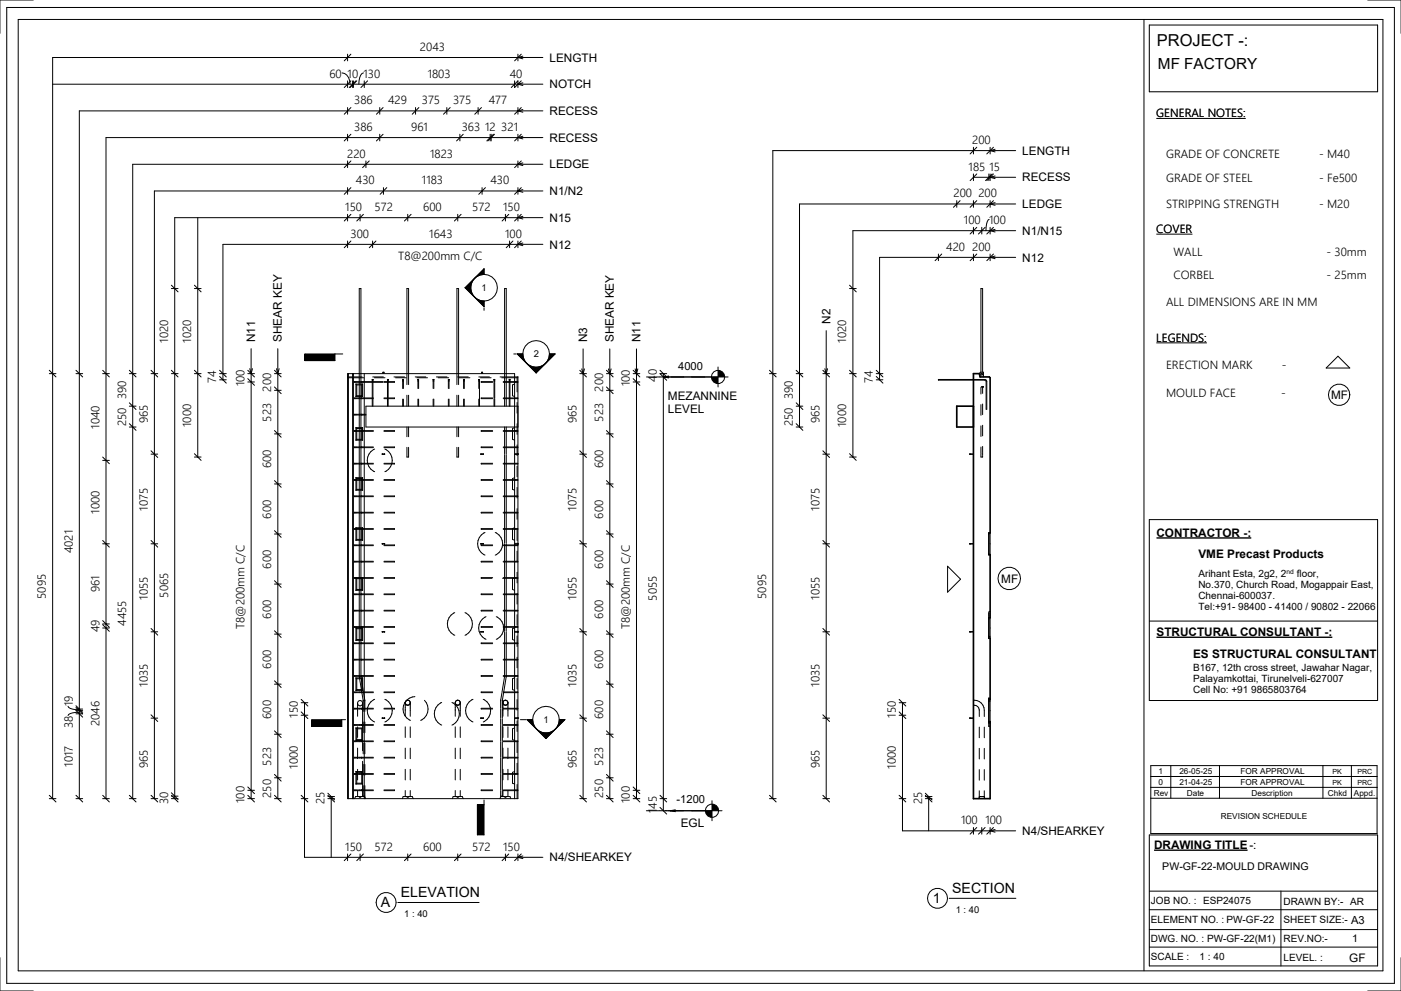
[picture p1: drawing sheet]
<svg xmlns="http://www.w3.org/2000/svg" width="420mm" height="297mm" viewBox="0 0 420 297" stroke-linecap="round" stroke-linejoin="round" font-family="sans-serif">
<g fill="#000">
<path d="M139.5 86.3l2.8-2.9-1 1.8-.2 1.1zM139.5 86.3h1.6l.2 1 1 1.8zM142.3 83.4l2.8-2.8v1.7l-2 .5zM142.3 89.1l.8 .6 2 .6v1.6zM91.4 106.1h9v2h-9zM111.6 113.9h.2zM116.2 113.9h.2zM120.8 113.8v.2zM125.4 113.8v.2zM129.9 113.9h.2zM134.4 113.9h.2zM139 113.9h.2z"/>
<path d="M143.6 113.9h.2zM148.1 113.9h.2zM152.7 113.9h.2zM155.1 106.1h1.7l.1 1 1 1.8zM160.8 110.1l2-.5 .8-.7-2.8 2.9zM157.9 108.9l.9 .7 2 .5v1.7zM164.8 106.1h1.6l-2.8 2.8 1-1.8zM198.9 113l1.5-.3v.6zM213.3 113h2v2a2 2 0 0 1-2-2zM215.3 111a2 2 0 0 1 2 2h-2zM93.5 215.8h9v2h-9zM158 215.8h1.7l.5 2 .7 .8z"/>
<path d="M167.7 215.8h1.7l-2.9 2.8 1.1-1.8zM163.7 219.8l2-.6 .8-.6-2.8 2.8zM160.9 218.6l.8 .6 2 .6v1.6zM143.1 241.3h2v9h-2z"/>
</g>
<g fill="none" stroke="#000" stroke-width=".3">
<path d="M104.2 16.2v2M105.2 16.2l-2 2M155.3 16.2v2M156.3 16.2l-2 2M156.8 16.8l-1.5 .4 1.5 .4M162.8 17.2h-147v222.2M102.6 21.9a2.91 2.91 0 0 1 2.4 3.3M104.2 24.2v2M104.2 33.2h-80.4v78.8M105.2 24.2l-2 2M105.7 24.2v2M106 24.2v2"/>
<path d="M106.7 24.2l-2 2M107 24.2l-2 2M109 21.9a2.34 2.34 0 0 0-1.3 2.3l-.1 1M109.2 24.2v2M110.2 24.2l-2 2M153.3 26.2l2-2v2M154.3 24.2v2l2-2M156.8 24.8l-1.5 .4 1.5 .4M162.8 25.2h-147M104.2 56.3v2M104.2 49.3h-64.4v62.7M104.2 41.2h-72.4v70.8"/>
<path d="M105.2 56.3l-2 2M115 56.3v2M116 56.3l-2 2M144.5 56.3v2M145.5 56.3l-2 2M155.3 56.3v2M156.3 56.3l-2 2M156.8 56.8l-1.5 .4 1.5 .4M162.8 57.2l-116.5 .1v182.1M291.9 45.1h-60.2v66.9M59.3 65.3v21.2M104.2 64.3v2"/>
<path d="M104.2 73.3h-37.4v38.7M105.2 64.3l-2 2M108 64.3v2M109 64.3l-2 2M122.3 64.3v2M123.3 64.3l-2 2M137.3 64.3v2M138.3 64.3l-2 2M151.5 64.3v2M152.5 64.3l-2 2M155.3 65.2l1.5 .5M155.3 65.2h7.5"/>
<path d="M155.3 64.3v2M155.3 65.3h-102.9v21.2M156.3 64.3l-2 2M156.8 64.8l-1.5 .4M281.4 77.2h-17.7v34.8M286.9 61.2h-47.2v50.8M291.9 69.2h-36.2v17.3M139.5 86.3l5.6 5.6v-1.6M139.5 86.3h1.6M141.1 86.3a4 4 0 0 0 4 4M145.1 82.3a4 4 0 0 1 4 4 4 4 0 0 1-4 4M145.1 82.3a4 4 0 0 0-4 4 4 4 0 0 0 4 4"/>
<path d="M145.1 82.3a4 4 0 0 0-4 4M145.1 82.3v-1.7l-5.6 5.7M145.1 92.3v.7M14.8 112h2M14.8 111l2 2M45.3 112h2M45.3 111l2 2M74.3 112h2M74.3 114.5h2M74.3 111l2 2M74.3 113.5l2 2M74.9 110.5l.4 1.5"/>
<path d="M75.3 104.5v7.5M75.3 112v127.4M75.7 110.5l-.4 1.5M82.3 112h2M82.3 117h2M82.3 111l2 2M82.3 116l2 2M82.9 110.5l.4 1.5 .4-1.5M83.3 104.5v134.9M100.4 106.1v2h-9v-2h11.4M104.5 112v127.4M105.7 112v127.4"/>
<path d="M106 112v127.4M106.7 115.1v3.8M106.7 118.9h2M106.7 115.1h2M106.7 115.1l.3 .3M107 115.4v3.2M107 115.4h1.5M107 118.6l-.3 .3M107 118.6h1.5M107.7 114.4v-27.9h.5v27.9M107.7 114.6v4.7M107.7 119.5v4.7"/>
<path d="M108.2 114.6v4.7M108.2 119.5v4.7M108.3 114.4l-2.2 .1 2.2 .1M108.3 114.4v.2M108.3 119.3l-2.2 .1 2.2 .1M108.3 119.3v.2M108.3 114.4h6.5M108.3 114.6h6.5M108.3 119.3h3.7M108.3 119.5h3.7M108.5 115.4v3.2M108.5 118.6l.2 .3"/>
<path d="M108.6 113h-4.4l.3 .3h4.6M108.7 115.1v3.8M108.7 115.1l-.2 .3M109.2 112v127.4M111.6 113.9h.2zM111.6 113.9v.5M111.6 114.6v4.7M111.6 119.5v2.3M111.6 113.8v.1M111.6 113.8h.1M111.7 113.8h-.1M111.7 113.8h.1"/>
<path d="M111.8 113h3.1M111.8 113.8h.1M111.8 113.8v.1M111.8 113.9v.5M111.8 114.6v4.7M111.8 119.5v2.3M112.3 113.3h3.1M114.8 112v-.4h.3v.4M114.8 111.7h.3M115.1 114.4h3.2v.2h-3.2M115.1 119.3h3.2v.2h-3.2M116.2 113.9h.2z"/>
<path d="M116.2 113.9v.5M116.2 114.6v4.7M116.2 119.5v2.3M116.2 113.8v.1M116.2 113.8h.1M116.3 113.8h-.1M116.3 113.8h.1M116.4 113.8h.1M116.4 113.8v.1M116.4 113.9v.5M116.4 114.6v4.7M116.4 119.5v2.3"/>
<path d="M118.1 113h3.2M118.6 113.3h3.2M120.7 113.9v2.6M120.7 119.7v2.1M120.8 113.8l-.1 .1M120.8 113.8h.1M120.8 113.8v.2zM120.9 113.8h.1M120.9 113.8v.1M120.9 113.9v2.6M120.9 119.7v2.1M122 115.3v-28.8h.5v28.8"/>
<path d="M122 118.5v3.3M122.5 118.5v3.3M124.5 113h3.2M125 113.3h3.2M125.3 113.9v2.6M125.3 119.7v2.1M125.3 113.8v.1M125.3 113.8h.1M125.4 113.8h.1M125.4 113.8v.2zM125.5 113.8h.1M125.5 113.8v.1"/>
<path d="M125.5 113.9v2.6M125.5 119.7v2.1M129.9 113.9h.2zM129.9 113.9v2.6M129.9 119.7v2.1M129.9 113.8v.1M129.9 113.8h.1M130 113.8h-.1M130 113.8h.1M130.1 113.8h.1M130.1 113.8v.1M130.1 113.9v2.6"/>
<path d="M130.1 119.7v2.1M130.8 113h3.2M131.3 113.3h3.2M134.4 113.9h.2zM134.4 119.7v2.1M134.5 113.8l-.1 2.7M134.5 113.8h.1M134.6 113.8h.1M134.6 113.8v.1M134.6 113.9v2.6M134.6 119.7v2.1M137 115.3v-28.8h.5v28.8"/>
<path d="M137 118.5v3.3M137.2 113h3.2M137.5 118.5v3.3M137.7 113.3h3.2M139 113.9h.2zM139 113.9v2.6M139 119.7v2.1M139 113.8v.1M139 113.8h.1M139.1 113.8h.1M139.2 113.8h.1M139.2 113.8v.1"/>
<path d="M139.2 113.9v2.6M139.2 119.7v2.1M143.6 113.9h.2zM143.6 113.9v2.6M143.6 119.7v2.1M143.6 113.8v.1M143.6 113h3.2M143.6 113.8h.1M143.7 113.8h-.1M143.7 113.8h.1M143.8 113.8h.1M143.8 113.8v.1"/>
<path d="M143.8 113.9v7.9M144.1 113.3h3.2M144.4 111.7h.3M144.4 112v-.4h.3v.4M147.7 114.4h-3.4v.2h3.4M147.7 119.3h-3.4v.2h3.4M148.1 113.9h.2zM148.1 113.9v.5M148.1 114.6v4.7M148.1 119.5v2.3M148.1 113.8v.1M148.2 113.8h-.1"/>
<path d="M148.2 113.8h.1M148.3 113.8h.1M148.3 113.8v.1M148.3 113.9v.5M148.3 114.6v4.7M148.3 119.5v2.3M149.9 113h5.4M150.4 113.3h4.6M150.9 114.4l4.4 .1-4.4 .1M150.9 119.3l4.4 .1-4.4 .1M151.3 114.4v-27.9h.5v27.9M151.3 114.6v4.7"/>
<path d="M151.3 119.5v2.3M151.8 114.6v4.7M151.8 119.5v2.3M152.7 113.9h.2zM152.7 113.9v.5M152.7 114.6v4.7M152.7 119.5v2.3M152.7 113.8v.1M152.7 113.8h.1M152.8 113.8h-.1M152.8 113.8h.1M152.9 113.8h.1"/>
<path d="M152.9 113.8v.1M152.9 113.9v.5M152.9 114.6v4.7M152.9 119.5v2.3M154 106.1h.8M154.3 115.1l-.6 .3v3.2l.6 .3M155 113.3v4.2M155.3 113v126.4h-51.1v-127.4h50.1v127.4M155.3 113l-.3 .3M156.8 106.1a4 4 0 0 1 4-4 4 4 0 0 1 4 4M156.8 106.1a4 4 0 0 0 4 4 4 4 0 0 0 4-4M156.8 106.1a4 4 0 0 0 4 4"/>
<path d="M156.8 106.1h-1.7l5.7 5.7M160.8 110.1v1.7M164.8 106.1a4 4 0 0 1-4 4M164.8 106.1h1.6l-5.6 5.7M173.8 112h2M173.8 111l2 2M174.4 110.6l.4 1.5 .4-1.5M174.8 104.6v134.8M181.8 112h2M181.8 111l2 2M181.8 116l2 2M181.8 117h2"/>
<path d="M182.4 110.6l.4 1.5 .4-1.5M182.8 104.6v134.8M189.8 112h2M189.8 111l2 2M189.8 113.5l2 2M189.8 114.5h2M190.4 110.6l.4 1.5 .4-1.5M190.8 104.6v134.8M193.8 113h24.5M197.9 111l2 2M198.9 112v131.1M198.9 113l1.5-.3v.6z"/>
<path d="M199.9 112h-2l2 2M215.3 110v6M281.4 113.8h14.2l.3 .6v8.3h-.2v-8.3l-.2-.4h-14.1zM293.9 113v-1.4h.9l.1 1.4M294.1 111.6v-25.1h.5v25.1M294.1 116.1v2M294.4 115.9h.5v.2h-.5zM294.6 116.1v1.8M401.2 106.8l3.5 3.5h-7.1zM45.3 135.1l2 2M45.3 136.1h2M82.3 130.1h2"/>
<path d="M82.3 129.1l2 2M106.7 128.2v3.8M106.7 132h2M106.7 128.2h2M106.7 128.2l.3 .3M107 128.5v3.2M107 128.5h1.5M107 131.7l-.3 .3M107 131.7h1.5M107.7 124.4v4.7M107.7 129.3v4.7M107.7 134.2v4.7"/>
<path d="M107.7 139.1v4.7M108.2 124.4v4.7M108.2 129.3v4.7M108.2 134.2v4.7M108.2 139.1v4.7M108.3 124.2l-2.2 .1 2.2 .1M108.3 124.2v.2M108.3 129.1l-2.2 .1 2.2 .1M108.3 129.1v.2M108.3 134l-2.2 .1 2.2 .1M108.3 134v.2M108.3 138.9l-2.2 .1 2.2 .1"/>
<path d="M108.3 138.9v.2M108.3 124.2h1.4M108.3 124.4h1.4M108.3 129.1h3.7M108.3 129.3h3.7M108.3 134h3.7M108.3 134.2h3.7M108.3 138.9h3.7M108.3 139.1h3.7M108.5 128.5v3.2M108.5 131.7l.2 .3M108.7 128.2v3.8"/>
<path d="M108.7 128.2l-.2 .3M112.3 134.6a3.7 3.7 0 0 0-2.2 3.4 3.7 3.7 0 0 0 2.2 3.4M114.6 136.1l.7 .1zM114.7 136.1v.1M115.1 129.1h3.2v.2h-3.2M115.1 134h3.2v.2h-3.2M115.1 138.9h3.2v.2h-3.2M115.3 136.1v.1M115.4 134.6a3.7 3.7 0 0 1 2.2 3.4 3.7 3.7 0 0 1-2.2 3.4M122 134.1v2.9h.5v-2.9M122 128v2.9M122.5 128v2.9"/>
<path d="M137 134.1v2.9h.5v-2.9M137 128v2.9M137.5 128v2.9M144.2 136.1l.7 .1zM144.2 136.1v.1M144.9 136.1v.1M147.7 129.1h-3.4v.2h3.4M147.7 134h-3.4v.2h3.4M147.7 138.9h-3.4v.2h3.4M150.9 129.1l4.4 .1-4.4 .1M150.9 134l4.4 .1-4.4 .1M150.9 138.9l4.4 .1-4.4 .1"/>
<path d="M151.3 128v1.1M151.3 129.3v4.7M151.3 134.2v1.8M151.3 136.3v2.6M151.3 139.1v4.7M151.8 128v1.1M151.8 129.3v4.7M151.8 134.2v1.8M151.8 136.3v2.6M151.8 139.1v4.7M154.3 128.2l-.6 .3v3.2l.6 .3M154.3 136h1.1v.3h-1.1"/>
<path d="M155 120.7v3.2M155 127v3.2M155 133.4v3.2M155 139.8v3.1M155.2 136v.3M155.3 121.8h-45.6v6.2h45.6M173.8 136.1h2M173.8 135.1l2 2M181.8 129.1l2 2M181.8 130.1h2M290.9 136.1v.1M291.9 136.1h-1.2l1.2 .1"/>
<path d="M294.1 136.2v.8h.5v-.4M294.1 121.3v3.2M294.1 127.7v3.1M294.1 134v2.1M294.6 121.1v3.2M294.6 127.5v3.2M294.6 133.8v1.9M294.6 135.9v.5M82.3 145.1h2M82.3 144.1l2 2M82.3 159.1l2 2M106.7 143.2v3.8"/>
<path d="M106.7 158.2v3.8M106.7 158.2l.3 .3v3.2M106.7 147h2M106.7 143.2h2M106.7 158.2h2M106.7 143.2l.3 .3M107 143.5v3.2M107 143.5h1.5M107 146.7l-.3 .3M107 146.7h1.5M107.7 144v4.7M107.7 148.9v4.7"/>
<path d="M107.7 153.8v4.7M107.7 158.7v4.7M107.8 158.5h.5v.2M108.2 144v4.7M108.2 148.9v4.7M108.2 153.8v4.7M108.2 158.7v4.7M108.3 143.8l-2.2 .1 2.2 .1M108.3 143.8v.2M108.3 148.7l-2.2 .1 2.2 .1M108.3 148.7v.2M108.3 153.6l-2.2 .1 2.2 .1"/>
<path d="M108.3 153.6v.2M108.3 143.8h3.7M108.3 144h3.7M108.3 148.7h3.7M108.3 148.9h3.7M108.3 153.6h3.7M108.3 153.8h3.7M108.3 158.7h3.7M108.5 143.5v3.2M108.5 146.7l.2 .3M108.7 143.2v3.8M108.7 158.2v3.8"/>
<path d="M108.7 158.2l-.2 .3v3.2M108.7 143.2l-.2 .3M112 158.5l-5.9 .1 2.2 .1M115.1 143.8h3.2v.2h-3.2M115.1 148.7h3.2v.2h-3.2M115.1 153.6h3.2v.2h-3.2M115.1 158.5h3.2v.2h-3.2M145.4 159.6a3.7 3.7 0 0 0-2.2 3.4 3.7 3.7 0 0 0 2.2 3.4M147.7 143.8h-3.4v.2h3.4M147.7 148.7h-3.4v.2h3.4M147.7 153.6h-3.4v.2h3.4M147.7 158.5h-3.4v.2h3.4"/>
<path d="M148.5 159.6a3.7 3.7 0 0 1 2.2 3.4 3.7 3.7 0 0 1-2.2 3.4M150.9 143.8l4.4 .1-4.4 .1M150.9 148.7l4.4 .1-4.4 .1M150.9 153.6l4.4 .1-4.4 .1M150.9 158.5l4.4 .1-4.4 .1M151.3 144v4.7M151.3 148.9v4.7M151.3 153.8v4.7M151.3 158.7v4.2M151.8 144v4.7M151.8 148.9v4.7M151.8 153.8v4.7"/>
<path d="M151.8 158.7v4.2M154.3 143.2l-.6 .3v3.2l.6 .3M154.3 158.2l-.6 .3v3.2l.6 .3M155 146.1v3.2M155 152.5v3.2M155 158.8v3.2M181.8 144.1l2 2M181.8 145.1h2M181.8 159.1l2 2M296.5 159.8v.4M296.9 159.8v6.5M45.3 162l2 2"/>
<path d="M45.3 163h2M82.3 160.1h2M82.3 175.1h2M82.3 174.1l2 2M106.7 173.2v3.8M106.7 173.2h2M106.7 173.2l.3 .3M106.7 177h2M106.7 162h2M107 173.5v3.2M107 173.5h1.5M107 176.7l-.3 .3"/>
<path d="M107 176.7h1.5M107 161.7l-.3 .3M107 161.7h1.5M107.7 163.6v4.7M107.7 168.5v4.7M107.7 173.4v4.7M107.7 178.3v4.7M108.2 163.6v4.7M108.2 168.5v4.7M108.2 173.4v4.7M108.2 178.3v4.7M108.3 163.4l-2.2 .1 2.2 .1"/>
<path d="M108.3 163.4v.2M108.3 168.3l-2.2 .1 2.2 .1M108.3 168.3v.2M108.3 173.2l-2.2 .1 2.2 .1M108.3 173.2v.2M108.3 178.1l-2.2 .1 2.2 .1M108.3 178.1v.2M108.3 163.4h3.7M108.3 163.6h3.7M108.3 168.3h3.7M108.3 168.5h3.7M108.3 173.2h3.7"/>
<path d="M108.3 173.4h3.7M108.3 178.1h3.7M108.3 178.3h3.7M108.5 173.5v3.2M108.5 176.7l.2 .3M108.5 161.7l.2 .3M108.7 173.2v3.8M108.7 173.2l-.2 .3M114.6 163l.7 .1zM114.7 163v.1M115.1 163.4h3.2v.2h-3.2M115.1 168.3h3.2v.2h-3.2"/>
<path d="M115.1 173.2h3.2v.2h-3.2M115.1 178.1h3.2v.2h-3.2M115.3 163v.1M144.2 163l.7 .1zM144.2 163v.1M144.9 163v.1M147.7 163.4h-3.4v.2h3.4M147.7 168.3h-3.4v.2h3.4M147.7 173.2h-3.4v.2h3.2M147.7 178.1h-3.4v.2h3.4M150.9 163.4l4.4 .1-4.4 .1M150.9 168.3l4.4 .1-4.4 .1"/>
<path d="M150.9 173.2l4.4 .1-4.6 .1M150.9 178.1l4.4 .1-4.4 .1M151.3 163.2v.2M151.3 163.6v4.7M151.3 168.5v4.7M151.3 173.4v4.7M151.3 178.3v4.7M151.8 163.2v.2M151.8 163.6v4.7M151.8 168.5v4.7M151.8 173.4v4.7M151.8 178.3v4.7"/>
<path d="M154.3 173.2l-.6 .3v3.2l.6 .3M154.3 162.9h1.1v.3h-1.1M155 165.2v3.2M155 171.6v3.2M155 177.9v3.2M155.2 162.9v.3M173.8 163h2M173.8 162l2 2M181.8 160.1h2M181.8 174.1l2 2M181.8 175.1h2M284.1 169.7l3.9 3.9-3.9 3.9z"/>
<path d="M290.9 163v.1M291.9 163h-1.2l1.2 .1M296.5 165.8v.5M45.3 188.4l2 2M45.3 189.4h2M82.3 190.1h2M82.3 189.1l2 2M106.7 188.2v3.8M106.7 192h2M106.7 188.2h2M106.7 188.2l.3 .3M107 188.5v3.2"/>
<path d="M107 188.5h1.5M107 191.7l-.3 .3M107 191.7h1.5M107.7 183.2v4.7M107.7 188.1v4.7M107.7 193v4.7M107.7 197.9v4.7M108.2 183.2v4.7M108.2 188.1v4.7M108.2 193v4.7M108.2 197.9v4.7M108.3 183l-2.2 .1 2.2 .1"/>
<path d="M108.3 183v.2M108.3 187.9l-2.2 .1 2.2 .1M108.3 187.9v.2M108.3 192.8l-2.2 .1 2.2 .1M108.3 192.8v.2M108.3 197.7l-2.2 .1 2.2 .1M108.3 197.7v.2M108.3 183h3.7M108.3 183.2h3.7M108.3 187.9h3.7M108.3 188.1h3.7M108.3 192.8h3.7"/>
<path d="M108.3 193h3.7M108.3 197.7h3.7M108.3 197.9h3.7M108.5 188.5v3.2M108.5 191.7l.2 .3M108.7 188.2v3.8M108.7 188.2l-.2 .3M114.6 189.3l.7 .2zM114.7 189.3v.2M115.1 183h3.2v.2h-3.2M115.1 187.9h3.2v.2h-3.2M115.1 192.8h3.2v.2h-3.2"/>
<path d="M115.1 197.7h3.2v.2h-3.2M115.3 189.3v.2M136.4 183.7a3.7 3.7 0 0 0-2.3 3.4 3.7 3.7 0 0 0 2.3 3.3M139.4 183.7a3.7 3.7 0 0 1 2.2 3.4 3.7 3.7 0 0 1-2.2 3.3M144.2 189.3l.7 .2zM144.2 189.3v.2M144.9 189.3v.2M145.7 184.9a3.7 3.7 0 0 0-2.2 3.4 3.7 3.7 0 0 0 2.2 3.4M147.7 183h-3.4v.2h3.4M147.7 187.9h-3.4v.2h3.4M147.7 192.8h-3.4v.2h3.4M147.7 197.7h-3.4v.2h3.4"/>
<path d="M148.8 184.9a3.7 3.7 0 0 1 2.2 3.4 3.7 3.7 0 0 1-2.2 3.4M150.9 183l4.4 .1-4.4 .1M150.9 187.9l4.4 .1-4.4 .1M150.9 192.8l4.4 .1-4.4 .1M150.9 197.7l4.4 .1-4.4 .1M151.3 183.2v4.7M151.3 188.1v1.2M151.3 189.5v3.3M151.3 193v4.7M151.3 197.9v4.7M151.8 183.2v4.7M151.8 188.1v1.2"/>
<path d="M151.8 189.5v3.3M151.8 193v4.7M151.8 197.9v4.7M154.3 188.2l-.6 .3v3.2l.6 .3M154.3 189.3h1.1v.2h-1.1M155 184.3v3.2M155 190.7v3.1M155 197v3.2M155.2 189.3v.2M173.8 189.4h2M173.8 188.4l2 2M181.8 189.1l2 2"/>
<path d="M181.8 190.1h2M290.9 189.3v.2M291.9 189.3h-1.2l1.2 .2M296.5 183.3h.4M296.5 183.7v2.1M296.9 185.2v6.2M296.9 190.8h-.4v.6M45.3 214.3l2 2M45.3 215.3h2M82.3 205.1h2M82.3 204.1l2 2M82.3 219.1l2 2"/>
<path d="M90.3 209.7l2 2M90.3 210.7h2M90.3 213.4l2 2M90.3 214.4h2M91.3 210.7v46.3h71.5M102.5 215.8v2h-9v-2h10.1M106.7 203.2v3.8M106.7 218.2v3.8M106.7 207h2M106.7 203.2h2M106.7 218.2h2l-.2 .3M106.7 203.2l.3 .3"/>
<path d="M106.7 218.2l.3 .3M107 203.5v3.2M107 218.5v3.2M107 203.5h1.5M107 206.7l-.3 .3M107 206.7h1.5M107 218.5h1.5M107.2 210.8v3.9M107.2 217.9v3.2M107.7 202.8l.8 4.6M108.2 202.8h.1M108.2 202.8l1.2 7.2v3.3"/>
<path d="M108.3 202.6l-2.2 .1 2.2 .1M108.3 202.6v.2M108.3 207.4l-2.2 .1 2.2 .1M108.3 207.4v.2M108.3 212.3l-2.2 .1 2.2 .1M108.3 212.3v.2M108.3 217.2l-2.2 .1 2.2 .1M108.3 217.2v.2M108.3 202.6h3.7M108.3 202.8h3.7M108.3 207.4h3.7M108.3 207.6h3.7"/>
<path d="M108.3 212.3h3.7M108.3 212.5h3.7M108.3 217.2h3.7M108.3 217.4h3.7M108.5 203.5v3.2M108.5 218.5v3.2M108.5 206.7l.2 .3M108.5 207.6a17.7 17.7 0 0 1 .4 5.7M108.7 210.8v14.3M108.7 203.2v3.8M108.7 203.2l-.2 .3M108.9 216.5v3.1"/>
<path d="M109.4 216.5v3.1M112.3 209.7a3.7 3.7 0 0 0-2.2 3.3 3.7 3.7 0 0 0 2.2 3.4M114.6 215.2l.7 .2zM114.7 215.2v.2M115.1 202.6h3.2v.2h-3.2M115.1 207.4h3.2v.2h-3.2M115.1 212.3h3.2v.2h-3.2M115.1 217.2h3.2v.2h-3.2M115.3 215.2v.2M115.4 209.7a3.7 3.7 0 0 1 2.2 3.3 3.7 3.7 0 0 1-2.2 3.4M121.5 210.7l.1 .3 .7 .4M121.5 217.9v3.2"/>
<path d="M121.6 210.3l-.1 .4M121.6 211l-.1-.3v4M121.6 211.1l.7 .3M122.3 209.9l-.7 .4M122.3 209.9l-.4 .1-.4 .7M122.3 209.9l.6 .4 .1 .4M122.3 209.9l.5 .2 .2 .6M122.9 211l-.6 .4M123 210.7l-.1 .3M123 210.7l-.4 .6-.3 .1M123 210.7v4M123 217.9v3.2"/>
<path d="M124.4 208.8a3.7 3.7 0 0 0-3.5 3.1 3.7 3.7 0 0 0 2.2 4.1M127.3 210a3.7 3.7 0 0 1-1.2 6M132.4 210.6a3.7 3.7 0 0 0-2.2 3.4 3.7 3.7 0 0 0 2.2 3.4M135.5 210.6a3.7 3.7 0 0 1 2.2 3.4 3.7 3.7 0 0 1-2.2 3.4M136.5 210.7l.1 .3 .7 .4M136.5 217.9v3.2M136.6 210.3l-.1 .4M136.6 211l-.1-.3v4M136.6 211.1l.6 .3M137.2 209.9l-.6 .4M137.3 209.9l-.4 .1-.4 .7M137.3 209.9l.6 .4 .1 .4"/>
<path d="M137.3 209.9l.5 .2 .2 .6M137.9 211l-.6 .4M138 210.7l-.1 .3M138 210.7l-.4 .6-.3 .1M138 210.7v4M138 217.9v3.2M141.8 209.7a3.7 3.7 0 0 0-2.2 3.3 3.7 3.7 0 0 0 2.2 3.4M144.2 215.2l.7 .2zM144.2 215.2v.2M144.9 215.2v.2M144.9 209.7a3.7 3.7 0 0 1 2.2 3.3 3.7 3.7 0 0 1-2.2 3.4M147.7 202.6h-3.4v.2h3.4"/>
<path d="M147.7 207.4h-3.4v.2h3.4M147.7 212.3h-3.4v.2h3.4M147.7 217.2h-3.4v.2h3.4M150.1 212.5v2.7M150.1 215.4v1.8M150.1 217.4v4.7M150.5 207.6l-.4 2.4v2.3M150.6 212.5v2.7M150.6 215.4v1.8M150.6 217.4v4.7M150.8 210.7l.1 .3 .6 .4M150.8 217.9v3.2"/>
<path d="M150.9 202.6l4.4 .1-4.4 .1M150.9 207.4l4.4 .1-4.4 .1M150.9 212.3l4.4 .1-4.4 .1M150.9 217.2l4.4 .1-4.4 .1M150.9 210.3l-.1 .4M150.9 211l-.1-.3v4M150.9 211.1l.6 .3M151 207.6l-.4 2.4v2.3M151.3 202.8l-.8 4.6M151.3 202.8h.1M151.5 209.9l-.6 .4M151.5 209.9l-.3 .1-.4 .7"/>
<path d="M151.5 209.9l.7 .4 .1 .4M151.6 209.9l.5 .2 .2 .6M151.8 202.8l-.8 4.6M152.2 211l-.6 .4M152.3 210.7l-.1 .3M152.3 210.7l-.4 .6-.4 .1M152.3 210.7v4M152.3 217.9v3.2M154.3 203.2l-.6 .3v3.2l.6 .3M154.3 218.2l-.6 .3v3.2l.6 .3M154.3 215.2h1.1v.2h-1.1M155 203.4v3.2"/>
<path d="M155 209.7v3.2M155 216.1v3.2M155.2 215.2v.2M156 215.8h1.7M159.7 215.8a4 4 0 0 1 4-4 4 4 0 0 1 4 4M159.7 215.8a4 4 0 0 0 4 4 4 4 0 0 0 4-4M159.7 215.8a4 4 0 0 0 4 4M159.7 215.8h-1.7l5.7 5.6M163.7 219.8v1.6M167.7 215.8a4 4 0 0 1-4 4M167.7 215.8h1.7l-5.7 5.6M173.8 215.3h2"/>
<path d="M173.8 214.3l2 2M181.8 204.1l2 2M181.8 205.1h2M181.8 219.1l2 2M290.9 215.2v.2M291.9 215.2h-1.2l1.2 .2M291.9 209.9a3 3 0 0 1 3.2 3v1.9M291.9 211.4a1.53 1.53 0 0 1 1.7 1.5v1.9M293.6 218v3.2M295.1 218v3.2M296.5 216.8h.4M296.5 216.3v1.4h.4"/>
<path d="M296.5 210.2h.4M296.9 209.4v7.3M296.9 209.3h-.4v.4M14.8 239.4h2M14.8 238.4l2 2M45.3 239.4h2M45.3 238.4l2 2M74.3 239.4h2M74.3 236.9h2M74.3 235.9l2 2M74.3 238.4l2 2M82.3 239.4h2"/>
<path d="M82.3 220.1h2M82.3 233.2h2M82.3 232.2l2 2M82.3 238.4l2 2M90.3 239.4h2M90.3 238.4l2 2M98.3 238.8h2M98.3 239.4h2M98.3 237.8l2 2M98.3 238.4l2 2M99.3 238.8v18.2M106.3 239.4l.3-.6 1.4 .2 1.3-.2 .3 .6"/>
<path d="M106.7 231.3v3.8M106.7 231.3h2l-.2 .3M106.7 231.3l.3 .3M107 231.6v3.2M107 221.7l-.3 .3M107 221.7h1.5M107 231.6h1.5M107 234.8l-.3 .3M107 234.8h1.5M107.2 224.3v3.2M107.2 230.6v3.2M107.2 237v1.8"/>
<path d="M108.3 222.1l-2.2 .1 2.2 .1M108.3 222.1v.2M108.3 227l-2.2 .1 2.2 .1M108.3 227v.2M108.3 231.9l-2.2 .1 2.2 .1M108.3 231.9v.2M108.3 236.8l-2.2 .1 2.2 .1M108.3 236.8v.2M108.3 222.1h3.7M108.3 222.3h3.7M108.3 227h3.7M108.3 227.2h3.7"/>
<path d="M108.3 231.9h3.7M108.3 232.1h3.7M108.3 236.8h3.7M108.3 237h3.7M108.5 221.7l.2 .3h-2M108.5 234.8l.2 .3h-2M108.5 231.6v3.2M108.7 228.2v10.6M108.9 235.5v3.2h.5v-3.2M108.9 222.8v3.2M108.9 229.2v3.2M109.4 222.8v3.2"/>
<path d="M109.4 229.2v3.2M115.1 222.1h3.2v.2h-3.2M115.1 227h3.2v.2h-3.2M115.1 231.9h3.2v.2h-3.2M115.1 236.8h3.2v.2h-3.2M120.6 239.4l.3-.6 1.4 .2 1.3-.2 .3 .6M121.5 224.3v3.2M121.5 230.6v3.2M121.5 237v1.8M123 224.3v3.2M123 230.6v3.2M123 237v1.8"/>
<path d="M135.6 239.4l.3-.6 1.4 .2 1.3-.2 .3 .6M136.5 224.3v3.2M136.5 230.6v3.2M136.5 237v1.8M138 224.3v3.2M138 230.6v3.2M138 237v1.8M145.1 239.8v10.5h-2v-9h2M147.7 222.1h-3.4v.2h3.4M147.7 227h-3.4v.2h3.4M147.7 231.9h-3.4v.2h3.4M147.7 236.8h-3.4v.2h3.4"/>
<path d="M149.9 239.4l.3-.6 1.3 .2 1.4-.2 .3 .6M150.1 237v1.7h.5v-1.7M150.1 222.3v4.7M150.1 227.2v4.7M150.1 232.1v4.7M150.6 222.3v4.7M150.6 227.2v4.7M150.6 232.1v4.7M150.8 224.3v3.2M150.8 230.6v3.2M150.8 237v1.8M150.9 222.1l4.4 .1-4.4 .1"/>
<path d="M150.9 227l4.4 .1-4.4 .1M150.9 231.9l4.4 .1-4.4 .1M150.9 236.8l4.4 .1-4.4 .1M152.3 224.3v3.2M152.3 230.6v3.2M152.3 237v1.8M154.3 231.3l-.6 .3v3.2l.6 .3M155 222.5v3.1M155 228.8v3.2M155 235.2v4.2M173.8 239.4h2M173.8 238.4l2 2"/>
<path d="M181.8 239.4h2M181.8 220.1h2M181.8 232.2l2 2M181.8 233.2h2M181.8 238.4l2 2M189.8 239.4h2M189.8 235.9l2 2M189.8 236.9h2M189.8 238.4l2 2M197.9 239.4h2M197.9 238.4l2 2M270.6 239.4v9.7h21.3"/>
<path d="M278.5 239.4v9.7M293.4 239.4l.3-.6h1.4l.2 .6M293.6 224.4v3.1M293.6 230.7v3.2M293.6 237.1v1.9M295.1 239h.1M295.1 224.4v3.1M295.1 230.7v3.2M295.1 237.1v1.9M104.2 256v2M105.2 256l-2 2M108 256v2"/>
<path d="M109 256l-2 2M122.3 256v2M123.3 256l-2 2M137.3 256v2M138.3 256l-2 2M151.5 256v2M152.5 256l-2 2M155.3 256v2M156.3 256l-2 2M156.8 256.6l-1.5 .4 1.5 .4M193.8 243.1h4M197.9 243.1h2"/>
<path d="M197.9 242.1l2 2M200.2 243.1h4.7M207.3 243.1h4"/>
<circle cx="215.3" cy="113" r="2"/>
<circle cx="294.3" cy="112.2" r=".26"/>
<circle cx="401.5" cy="118.4" r="3.2"/>
<circle cx="302.6" cy="173.4" r="3.4"/>
<circle cx="108" cy="210.8" r=".77"/>
</g>
<path d="M291.9 112h1.7l.3 1h2.7l.3 .3v46.5h-.4v6.5h.4v18.9h-.4v6.2h.4v18.3h-.4v6.6h.4v23.1h-5zM291.9 121.8h-5v6.2h5" fill="none" stroke="#000" stroke-width=".5"/>
<path d="M203.3 107.7h7.5v3.8h-7.5z" fill="#fff"/>
<g fill="none" stroke="#000" stroke-width=".3">
<path d="M199.5 243.1h17M200.9 243.1l1.5-.3v.5zM213.5 240.1v6"/>
<circle cx="213.5" cy="243.1" r="2"/>
</g>
<path d="M200.9 243.1l1.5-.3v.5zM211.5 243.1h2v2a2 2 0 0 1-2-2zM213.5 241.1a2 2 0 0 1 2 2h-2z" fill="#000"/>
<path d="M202.9 237.7h8.5v3.8h-8.5z" fill="#fff"/>
<g fill="none" stroke="#000" stroke-width=".3">
<path d="M2 2.2h416.1v292.6h-416.1zM5.5 5.8h409.2v285.3h-409.2zM10 0h-10v10M343 5.8v285.3M344.6 7.5h68.5v20h-68.5zM410.1 0h10v10M104.2 32.2v2M104.2 33.2h51.1M105.2 32.2l-2 2M113.9 32.2v2M114.9 32.2l-2 2M124.6 32.2v2"/>
<path d="M125.6 32.2l-2 2M134 32.2v2M135 32.2l-2 2M143.4 32.2v2M144.4 32.2l-2 2M155.3 33.2l1.5 .4M155.3 33.2h7.5M155.3 32.2v2M156.3 32.2l-2 2M156.8 32.8l-1.5 .4M104.2 40.2v2M104.2 48.2v2.1"/>
<path d="M105.2 48.2l-2 2.1M105.2 40.2l-2 2M109.7 48.2v2.1M110.7 48.2l-2 2.1M113.9 40.2v2M114.9 40.2l-2 2M137.9 40.2v2M138.9 40.2l-2 2M147 40.2v2M147.3 40.2v2M148 40.2l-2 2M148.3 40.2l-2 2"/>
<path d="M155.3 40.2v2M155.3 48.2v2.1M156.3 48.2l-2 2.1M156.3 40.2l-2 2M156.8 48.8l-1.5 .4 1.5 .4M156.8 40.8l-1.5 .4 1.5 .4M162.8 49.2l-58.6 .1M162.8 41.2h-58.6M291.9 44.1v2M291.9 52.2v2M292.9 44.1l-2 2M292.9 52.2l-2 2"/>
<path d="M296.5 52.2v2M296.9 44.1v2M296.9 52.2v2M297.5 52.2l-2 2M297.9 44.1l-2 2M297.9 52.2l-2 2M298.4 44.7l-1.5 .4 1.5 .5M298.4 52.7l-1.5 .5 1.5 .4M304.5 45.1h-12.6M304.5 53.2h-12.6M104.2 72.3v2M105.2 72.3l-2 2"/>
<path d="M111.7 72.3v2M112.7 72.3l-2 2M152.8 72.3v2M153.8 72.3l-2 2M155.3 72.3v2M156.3 72.3l-2 2M156.8 72.9l-1.5 .4 1.5 .4M162.8 73.3h-58.6M281.4 76.2v2M282.4 76.2l-2 2M286.9 60.2v2M287.9 60.2l-2 2"/>
<path d="M291.9 60.2v2M291.9 68.2v2M291.9 76.2v2M292.9 68.2l-2 2M292.9 60.2l-2 2M292.9 76.2l-2 2M294.4 68.2v2M295.4 68.2l-2 2M296.6 65.8a2.55 2.55 0 0 0-.9 2.3l-.1 1.1M296.9 60.2v2M296.9 68.2v2M296.9 76.2v2"/>
<path d="M297.9 68.2l-2 2M297.9 60.2l-2 2M297.9 76.2l-2 2M298.4 68.8l-1.5 .4 1.5 .4M298.4 60.8l-1.5 .4 1.5 .4M298.4 76.8l-1.5 .4 1.5 .4M304.5 69.2h-12.6M304.5 61.2h-17.6M304.5 77.2h-23.1M51.4 86.5h2M51.4 85.5l2 2M52.4 86.5v152.9"/>
<path d="M58.3 85.5l2 2M58.3 86.5h2M59.3 86.5v50.5M247.7 99.1v140.3M254.7 86.5h2M254.7 85.5l2 2M255.7 86.5v50.5M22.8 112h2M22.8 111l2 2M23.8 112v127.4M30.8 112h2M30.8 111l2 2"/>
<path d="M31.8 112v127.4M38.8 111l2 2M38.8 112h2M39.8 112v127.4M51.4 112h2M51.4 111l2 2M58.3 112h2M58.3 111l2 2M65.8 112h2M65.8 111l2 2M65.8 112.9l2 2M65.8 113.9h2"/>
<path d="M66.8 112v1.9M230.7 112h2M230.7 111l2 2M231.7 112v127.4M238.7 112h2M238.7 111l2 2M239.7 112v16M246.7 112h2M246.7 111l2 2M247.3 110.5l.4 1.5 .4-1.5M254.7 112h2M254.7 111l2 2"/>
<path d="M262.7 112h2M262.7 113.9h2M262.7 112.9l2 2M262.7 111l2 2M263.7 112v1.9M30.8 137l2 2M30.8 138h2M38.8 120.8l2 2M38.8 121.8h2M38.8 127l2 2M38.8 128h2M58.3 136l2 2"/>
<path d="M58.3 137h2M238.7 121.8h2M238.7 128h2M238.7 127l2 2M238.7 120.8l2 2M246.7 135.1l2 2M246.7 136.1h2M254.7 137h2M254.7 136l2 2M344.6 155.8h68.5v54.2h-68.5zM30.8 162l2 2M30.8 163h2"/>
<path d="M246.7 163h2M246.7 162l2 2M30.8 186.1l2 2M30.8 187.1h2M30.8 187.3l2 2M30.8 188.3h2M246.7 188.4l2 2M246.7 189.4h2M344.6 186.2h68.5M20.4 211.7a2.45 2.45 0 0 0 2.3 1.1h1.1M22.8 211.6l2 2M22.8 212.6h2"/>
<path d="M22.8 212l2 2h-2M22.8 213h2M22.8 213l2 2M23.8 213.5a4.2 4.2 0 0 0-3.4 1M246.7 214.3l2 2M246.7 215.3h2M269.6 209.7l2 2M269.6 210.7h2M269.6 213.4l2 2M269.6 214.4h2M270.6 210.7v28.7M22.8 239.4h2"/>
<path d="M22.8 238.4l2 2M30.8 239.4h2M30.8 238.4l2 2M38.8 238.4l2 2M38.8 239.4h2M51.4 239.4h2M51.4 237.7l2 2M51.4 238.7h2M51.4 238.4l2 2M230.7 239.4h2M230.7 238.4l2 2M246.7 239.4h2"/>
<path d="M246.7 238.4l2 2M269.6 239.4h2M269.6 238.4l2 2M277.5 239.4h2M277.5 237.8l2 2M277.5 238.8h2M277.5 238.4l2 2M278.5 238.8v.6M291.9 248.1v2M292.9 248.1l-2 2M294.4 248.1v2M295.4 248.1l-2 2"/>
<path d="M296.9 248.1v2M297.9 248.1l-2 2M298.4 248.7l-1.5 .4 1.5 .4M304.5 249.1h-12.6M344.6 250.3h68.5v39.3h-68.5zM344.6 272.7h68.5M344.6 267.2h68.5M344.6 278.7h68.5M384.1 267.2v22.4M0 287.1v10h10M344.6 283.9h68.5M420.1 287.1v10h-10"/>
</g>
<g fill="#fff">
<path d="M346.9 9.5h27.5v5.4h-27.5z"/>
<path d="M405.1 273.8h4.1v3.9h-4.1z"/>
<path d="M346.8 187.4h51.8v4.1h-51.8z"/>
<path d="M357.7 193.9h54.2v4.1h-54.2z"/>
<path d="M346 251.2h27.6v4.2h-27.6z"/>
<path d="M373.6 251.2h1v4.2h-1z"/>
<path d="M374.6 251.2h2.2v4.2h-2.2z"/>
<path d="M346.8 157.6h27.9v4.1h-27.9z"/>
<path d="M359.3 164.1h37.3v4.1h-37.3z"/>
<path d="M359.7 285.1h7.5v3.3h-7.5z"/>
<path d="M405.5 279.4h1.7v3.7h-1.7z"/>
<path d="M367.7 274.1h14.3v3.3h-14.3z"/>
<path d="M347.2 16.6h29.6v5.1h-29.6z"/>
<path d="M348.5 258h44.2v3.6h-44.2z"/>
<path d="M361.9 279.8h20.4v3.3h-20.4z"/>
<path d="M404.8 268.8h4.1v3.3h-4.1z"/>
<path d="M360.7 268.5h14.3v3.3h-14.3z"/>
</g>
<path d="M346.8 161.3h28.4M346.8 191h52.7M346 254.9h28.1" fill="none" stroke="#000" stroke-width=".41"/>
<g fill="none" stroke="#000" stroke-width=".3">
<path d="M346.7 35.5h26.8M346.7 70.2h10.8M346.7 102.8h15.2M345 229.5h67.9v20.4h-67.9zM345 232.8h67.9M345 236h67.9M345 239.3h67.9M351.1 229.5v9.8M365.7 229.5v9.8M396.7 229.5v9.8M405.2 229.5v9.8M119.3 270.6h24.3"/>
<path d="M284.6 269.3h20"/>
<circle cx="115.8" cy="270.6" r="3"/>
<circle cx="281.1" cy="269.3" r="3"/>
</g>
<text font-size="4.9" x="346.9" y="13.9">PROJECT -:</text>
<text font-size="4.6" x="347.2" y="20.7">MF FACTORY</text>
<g font-size="4.2">
<text x="120.2" y="268.9">ELEVATION</text>
<text x="285.5" y="267.6">SECTION</text>
<text x="114.2" y="272">A</text>
<text x="279.7" y="270.8">1</text>
</g>
<g font-size="3.5">
<text x="125.9" y="15.2">2043</text>
<text x="98.8" y="23.3">60</text>
<text x="104.2" y="23.3">10</text>
<text x="109" y="23.3">130</text>
<text x="128.2" y="23.3">1803</text>
<text x="152.9" y="23.3">40</text>
<text x="164.8" y="18.5">LENGTH</text>
<text x="164.8" y="26.5">NOTCH</text>
<text x="106.2" y="31.3">386</text>
<text x="116.4" y="31.3">429</text>
<text x="126.5" y="31.3">375</text>
<text x="135.9" y="31.3">375</text>
<text x="146.5" y="31.3">477</text>
<text x="164.8" y="34.5">RECESS</text>
<text x="346.7" y="35.2">GENERAL NOTES:</text>
<text x="106.2" y="39.3">386</text>
<text x="123.3" y="39.3">961</text>
<text x="138.4" y="39.3">363</text>
<text x="145.5" y="39.3">12</text>
<text x="150.3" y="39.3">321</text>
<text x="104.1" y="47.3">220</text>
<text x="129" y="47.3">1823</text>
<text x="164.8" y="42.5">RECESS</text>
<text x="291.5" y="43.2">200</text>
<text x="306.5" y="46.4">LENGTH</text>
<text x="349.6" y="47.3">GRADE OF CONCRETE</text>
<text x="395.5" y="47.3">- M40</text>
<text x="164.8" y="50.5">LEDGE</text>
<text x="290.4" y="51.2">185</text>
<text x="296.7" y="51.2">15</text>
<text x="106.7" y="55.3">430</text>
<text x="126.5" y="55.3">1183</text>
<text x="147" y="55.3">430</text>
<text x="164.8" y="58.5">N1/N2</text>
<text x="285.9" y="59.2">200</text>
<text x="293.4" y="59.2">200</text>
<text x="306.5" y="54.4">RECESS</text>
<text x="349.6" y="54.6">GRADE OF STEEL</text>
<text x="395.5" y="54.6">- Fe500</text>
<text x="103.5" y="63.3">150</text>
<text x="112.3" y="63.3">572</text>
<text x="126.9" y="63.3">600</text>
<text x="141.6" y="63.3">572</text>
<text x="150.8" y="63.3">150</text>
<text x="306.5" y="62.4">LEDGE</text>
<text x="349.6" y="62.3">STRIPPING STRENGTH</text>
<text x="395.5" y="62.3">- M20</text>
<text x="105.1" y="71.3">300</text>
<text x="128.7" y="71.3">1643</text>
<text x="151.5" y="71.3">100</text>
<text x="164.8" y="66.5">N15</text>
<text x="289" y="67.2">100</text>
<text x="296.6" y="67.2">100</text>
<text x="306.5" y="70.4">N1/N15</text>
<text x="346.7" y="69.9">COVER</text>
<text x="164.8" y="74.5">N12</text>
<text x="283.7" y="75.2">420</text>
<text x="291.5" y="75.2">200</text>
<text x="351.8" y="76.8">WALL</text>
<text x="397.8" y="76.8">- 30mm</text>
<text x="119.4" y="78">T8@200mm C/C</text>
<text x="306.5" y="78.4">N12</text>
<text x="351.8" y="83.5">CORBEL</text>
<text x="397.8" y="83.5">- 25mm</text>
<text x="349.6" y="91.6">ALL DIMENSIONS ARE IN MM</text>
<text x="249" y="97.1" transform="rotate(-90 249 97.1)">N2</text>
<text x="50.4" y="102.8" transform="rotate(-90 50.4 102.8)">1020</text>
<text x="57.3" y="102.8" transform="rotate(-90 57.3 102.8)">1020</text>
<text x="76.5" y="102.5" transform="rotate(-90 76.5 102.5)">N11</text>
<text x="84.5" y="102.5" transform="rotate(-90 84.5 102.5)">SHEAR KEY</text>
<text x="176.1" y="102.6" transform="rotate(-90 176.1 102.6)">N3</text>
<text x="184.1" y="102.6" transform="rotate(-90 184.1 102.6)">SHEAR KEY</text>
<text x="192.1" y="102.6" transform="rotate(-90 192.1 102.6)">N11</text>
<text x="253.7" y="102.8" transform="rotate(-90 253.7 102.8)">1020</text>
<text x="346.7" y="102.5">LEGENDS:</text>
<text x="349.6" y="110.8">ERECTION MARK</text>
<text x="384.3" y="110.8">-</text>
<text x="37.8" y="119.7" transform="rotate(-90 37.8 119.7)">390</text>
<text x="64.9" y="114.8" transform="rotate(-90 64.9 114.8)">74</text>
<text x="73.3" y="115.8" transform="rotate(-90 73.3 115.8)">100</text>
<text x="81.3" y="117.4" transform="rotate(-90 81.3 117.4)">200</text>
<text x="180.9" y="117.4" transform="rotate(-90 180.9 117.4)">200</text>
<text x="188.9" y="115.8" transform="rotate(-90 188.9 115.8)">100</text>
<text x="196.9" y="114.4" transform="rotate(-90 196.9 114.4)">40</text>
<text x="200.3" y="119.9">MEZANNINE</text>
<text x="237.7" y="119.7" transform="rotate(-90 237.7 119.7)">390</text>
<text x="261.7" y="114.8" transform="rotate(-90 261.7 114.8)">74</text>
<text x="349.6" y="119.1">MOULD FACE</text>
<text x="384.2" y="119.1">-</text>
<text x="399.1" y="119.7">MF</text>
<text x="200.3" y="123.8">LEVEL</text>
<text x="29.8" y="128.6" transform="rotate(-90 29.8 128.6)">1040</text>
<text x="37.8" y="127.7" transform="rotate(-90 37.8 127.7)">250</text>
<text x="44.3" y="126.9" transform="rotate(-90 44.3 126.9)">965</text>
<text x="57.3" y="128" transform="rotate(-90 57.3 128)">1000</text>
<text x="81.3" y="126.4" transform="rotate(-90 81.3 126.4)">523</text>
<text x="172.8" y="126.9" transform="rotate(-90 172.8 126.9)">965</text>
<text x="180.9" y="126.4" transform="rotate(-90 180.9 126.4)">523</text>
<text x="237.7" y="127.7" transform="rotate(-90 237.7 127.7)">250</text>
<text x="245.7" y="126.9" transform="rotate(-90 245.7 126.9)">965</text>
<text x="253.7" y="128" transform="rotate(-90 253.7 128)">1000</text>
<text x="81.3" y="140.4" transform="rotate(-90 81.3 140.4)">600</text>
<text x="180.9" y="140.4" transform="rotate(-90 180.9 140.4)">600</text>
<text x="29.8" y="154.1" transform="rotate(-90 29.8 154.1)">1000</text>
<text x="44.3" y="153.1" transform="rotate(-90 44.3 153.1)">1075</text>
<text x="81.3" y="155.4" transform="rotate(-90 81.3 155.4)">600</text>
<text x="172.8" y="153.1" transform="rotate(-90 172.8 153.1)">1075</text>
<text x="180.9" y="155.4" transform="rotate(-90 180.9 155.4)">600</text>
<text x="245.7" y="153.1" transform="rotate(-90 245.7 153.1)">1075</text>
<text x="346.8" y="160.9">CONTRACTOR -:</text>
<text x="21.8" y="165.8" transform="rotate(-90 21.8 165.8)">4021</text>
<text x="359.3" y="167.3">VME Precast Products</text>
<text x="81.3" y="170.5" transform="rotate(-90 81.3 170.5)">600</text>
<text x="180.9" y="170.5" transform="rotate(-90 180.9 170.5)">600</text>
<text x="13.8" y="179.5" transform="rotate(-90 13.8 179.5)">5095</text>
<text x="29.8" y="177.6" transform="rotate(-90 29.8 177.6)">961</text>
<text x="44.3" y="179.7" transform="rotate(-90 44.3 179.7)">1055</text>
<text x="50.4" y="179.2" transform="rotate(-90 50.4 179.2)">5065</text>
<text x="172.8" y="179.7" transform="rotate(-90 172.8 179.7)">1055</text>
<text x="229.7" y="179.5" transform="rotate(-90 229.7 179.5)">5095</text>
<text x="245.7" y="179.7" transform="rotate(-90 245.7 179.7)">1055</text>
<text x="300.2" y="174.8">MF</text>
<text x="81.3" y="185.5" transform="rotate(-90 81.3 185.5)">600</text>
<text x="180.9" y="185.5" transform="rotate(-90 180.9 185.5)">600</text>
<text x="196.9" y="180" transform="rotate(-90 196.9 180)">5055</text>
<text x="29.8" y="189.6" transform="rotate(-90 29.8 189.6)">49</text>
<text x="37.8" y="187.6" transform="rotate(-90 37.8 187.6)">4455</text>
<text x="73.3" y="188.6" transform="rotate(-90 73.3 188.6)">T8@200mm C/C</text>
<text x="188.9" y="188.6" transform="rotate(-90 188.9 188.6)">T8@200mm C/C</text>
<text x="346.8" y="190.7">STRUCTURAL CONSULTANT -:</text>
<text x="357.7" y="197.1">ES STRUCTURAL CONSULTANT</text>
<text x="81.3" y="200.5" transform="rotate(-90 81.3 200.5)">600</text>
<text x="180.9" y="200.5" transform="rotate(-90 180.9 200.5)">600</text>
<text x="44.3" y="205.9" transform="rotate(-90 44.3 205.9)">1035</text>
<text x="172.8" y="205.9" transform="rotate(-90 172.8 205.9)">1035</text>
<text x="245.7" y="205.9" transform="rotate(-90 245.7 205.9)">1035</text>
<text x="21.8" y="211.7" transform="rotate(-90 21.8 211.7)">19</text>
<text x="81.3" y="215.5" transform="rotate(-90 81.3 215.5)">600</text>
<text x="89.3" y="215.1" transform="rotate(-90 89.3 215.1)">150</text>
<text x="180.9" y="215.5" transform="rotate(-90 180.9 215.5)">600</text>
<text x="268.6" y="215.1" transform="rotate(-90 268.6 215.1)">150</text>
<text x="21.8" y="218.3" transform="rotate(-90 21.8 218.3)">38</text>
<text x="29.8" y="217.7" transform="rotate(-90 29.8 217.7)">2046</text>
<text x="21.8" y="229.9" transform="rotate(-90 21.8 229.9)">1017</text>
<text x="44.3" y="230.2" transform="rotate(-90 44.3 230.2)">965</text>
<text x="81.3" y="229.5" transform="rotate(-90 81.3 229.5)">523</text>
<text x="89.3" y="230.4" transform="rotate(-90 89.3 230.4)">1000</text>
<text x="172.8" y="230.2" transform="rotate(-90 172.8 230.2)">965</text>
<text x="180.9" y="229.5" transform="rotate(-90 180.9 229.5)">523</text>
<text x="245.7" y="230.2" transform="rotate(-90 245.7 230.2)">965</text>
<text x="268.6" y="230.4" transform="rotate(-90 268.6 230.4)">1000</text>
<text x="81.3" y="239.2" transform="rotate(-90 81.3 239.2)">250</text>
<text x="180.9" y="239.2" transform="rotate(-90 180.9 239.2)">250</text>
<text x="50.4" y="241" transform="rotate(-90 50.4 241)">30</text>
<text x="73.3" y="240.8" transform="rotate(-90 73.3 240.8)">100</text>
<text x="97.3" y="241" transform="rotate(-90 97.3 241)">25</text>
<text x="188.9" y="240.8" transform="rotate(-90 188.9 240.8)">100</text>
<text x="196.9" y="243.8" transform="rotate(-90 196.9 243.8)">145</text>
<text x="276.5" y="241" transform="rotate(-90 276.5 241)">25</text>
<text x="204.1" y="247.9">EGL</text>
<text x="288.1" y="247.1">100</text>
<text x="295.5" y="247.1">100</text>
<text x="306.5" y="250.3">N4/SHEARKEY</text>
<text x="103.5" y="255">150</text>
<text x="112.3" y="255">572</text>
<text x="126.9" y="255">600</text>
<text x="141.6" y="255">572</text>
<text x="150.8" y="255">150</text>
<text x="346" y="254.5">DRAWING TITLE</text>
<text x="374.6" y="254.5">-:</text>
<text x="164.8" y="258.3">N4/SHEARKEY</text>
<text x="404.6" y="288.4">GF</text>
</g>
<g font-size="3.4">
<text x="203.3" y="110.8">4000</text>
<text x="202.9" y="240.8">-1200</text>
<text x="405.1" y="276.9">A3</text>
</g>
<g font-size="3.2">
<text x="348.5" y="260.9">PW-GF-22-MOULD DRAWING</text>
<text x="405.5" y="282.4">1</text>
</g>
<g font-size="3">
<text x="359.3" y="172.9">Arihant Esta, 2g2, 2</text>
<text x="388.8" y="172.9">floor,</text>
<text x="359.3" y="176.2">No.370, Church Road, Mogappair East,</text>
<text x="359.3" y="179.5">Chennai-600037.</text>
<text x="359.3" y="182.8">Tel:+91- 98400 - 41400 / 90802 - 22066</text>
<text x="357.7" y="201.1">B167, 12th cross street, Jawahar Nagar,</text>
<text x="357.7" y="204.4">Palayamkottai, Tirunelveli-627007</text>
<text x="357.7" y="207.8">Cell No: +91 9865803764</text>
<text x="345.1" y="270.9">JOB NO. :</text>
<text x="360.7" y="271.1">ESP24075</text>
<text x="384.8" y="271.4">DRAWN BY:-</text>
<text x="404.8" y="271.4">AR</text>
<text x="345.1" y="276.8">ELEMENT NO. :</text>
<text x="367.7" y="276.8">PW-GF-22</text>
<text x="384.8" y="276.8">SHEET SIZE:-</text>
<text x="345.1" y="282.4">DWG. NO. :</text>
<text x="345.1" y="287.7">SCALE :</text>
<text x="359.7" y="287.7">1 : 40</text>
<text x="361.9" y="282.4">PW-GF-22(M1)</text>
<text x="384.8" y="282.4">REV.NO:-</text>
<text x="384.8" y="288">LEVEL. :</text>
</g>
<g font-size="2.8">
<text x="144.4" y="87.2">1</text>
<text x="160" y="107">2</text>
<text x="163" y="216.7">1</text>
<text x="121.2" y="275">1 : 40</text>
<text x="286.6" y="273.8">1 : 40</text>
</g>
<g font-size="2.5">
<text x="347.4" y="232">1</text>
<text x="353.6" y="232">26-05-25</text>
<text x="372" y="232">FOR APPROVAL</text>
<text x="345.9" y="238.6">Rev</text>
<text x="347.4" y="235.3">0</text>
<text x="353.6" y="235.3">21-04-25</text>
<text x="355.9" y="238.6">Date</text>
<text x="372" y="235.3">FOR APPROVAL</text>
<text x="375.3" y="238.6">Description</text>
<text x="398.2" y="238.6">Chkd</text>
<text x="406" y="238.6">Appd.</text>
<text x="366" y="245.4">REVISION SCHEDULE</text>
</g>
<g font-size="2.1">
<text x="399.5" y="232.1">PK</text>
<text x="407" y="232.1">PRC</text>
<text x="399.5" y="235.2">PK</text>
<text x="407" y="235.2">PRC</text>
</g>
<text font-size="2" x="385.7" y="172">nd</text>
</svg>
